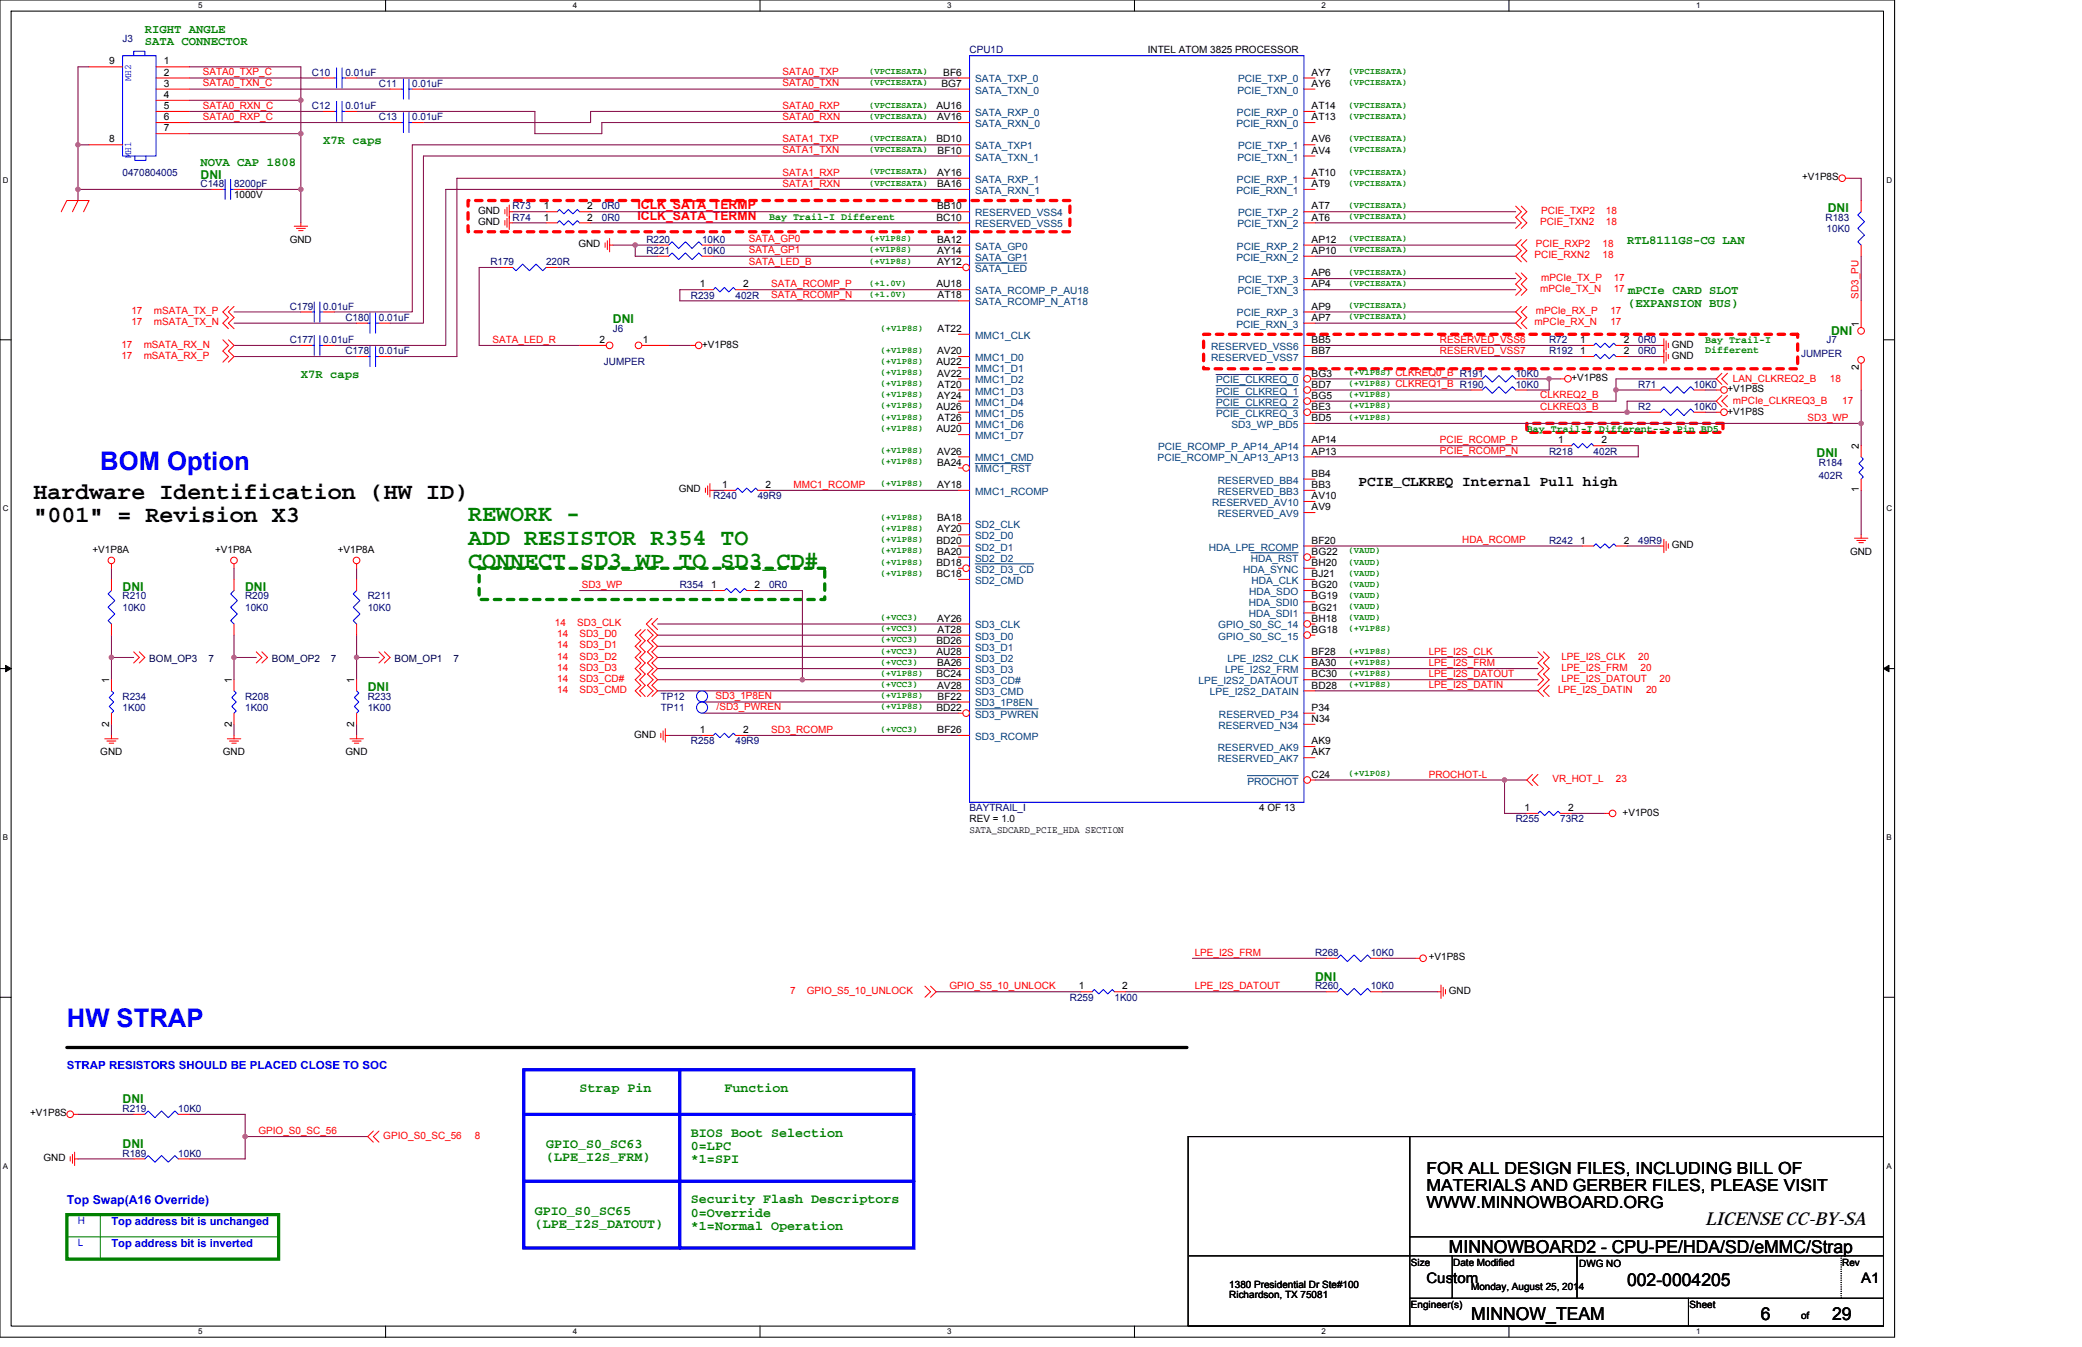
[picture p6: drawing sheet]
<svg xmlns="http://www.w3.org/2000/svg" width="432mm" height="279mm" viewBox="0 0 432 279" stroke-linecap="round" stroke-linejoin="round" font-family="sans-serif">
<path d="M0 0h392.9v277.4h-392.9zM2.3 2.3h388.3v272.8h-388.3z" fill="none" stroke="#000" stroke-width=".21"/>
<g fill="#fff">
<path d="M41.1 .3h.9v1.8h-.9z"/>
<path d="M41.1 275.3h.9v1.9h-.9z"/>
</g>
<path d="M80 0v2.3M80 275.1v2.3" fill="none" stroke="#000" stroke-width=".21"/>
<g fill="#fff">
<path d="M118.8 .3h.9v1.8h-.9z"/>
<path d="M118.8 275.3h.9v1.9h-.9z"/>
</g>
<path d="M157.6 0v2.3M157.6 275.1v2.3" fill="none" stroke="#000" stroke-width=".21"/>
<g fill="#fff">
<path d="M196.4 .3h1v1.8h-1z"/>
<path d="M196.4 275.3h1v1.9h-1z"/>
</g>
<path d="M235.3 0v2.3M235.3 275.1v2.3" fill="none" stroke="#000" stroke-width=".21"/>
<g fill="#fff">
<path d="M274.1 .3h.9v1.8h-.9z"/>
<path d="M274.1 275.3h.9v1.9h-.9z"/>
</g>
<path d="M312.9 0v2.3M312.9 275.1v2.3" fill="none" stroke="#000" stroke-width=".21"/>
<g fill="#fff">
<path d="M351.8 .3h.9v1.8h-.9z"/>
<path d="M351.8 275.3h.9v1.9h-.9z"/>
<path d="M.6 36.4h1.2v1.8h-1.2z"/>
<path d="M391.2 36.4h1.2v1.8h-1.2z"/>
<path d="M.6 104.6h1.2v1.8h-1.2z"/>
<path d="M391.2 104.6h1.2v1.8h-1.2z"/>
</g>
<path d="M0 70.5h2.3M390.6 70.5h2.3" fill="none" stroke="#000" stroke-width=".21"/>
<g fill="#fff">
<path d="M.6 172.8h1.1v1.8h-1.1z"/>
<path d="M391.2 172.8h1.1v1.8h-1.1z"/>
</g>
<path d="M0 138.7h2.3M390.6 138.7h2.3" fill="none" stroke="#000" stroke-width=".21"/>
<path d="M1.2 138l1.1 .7-1.1 .6zM390.6 138.7l1.2-.7v1.3z" fill="#000" stroke="#000" stroke-width=".21"/>
<g fill="#fff">
<path d="M.6 240.9h1.1v1.9h-1.1z"/>
<path d="M391.2 240.9h1.1v1.9h-1.1z"/>
</g>
<path d="M0 206.9h2.3M390.6 206.9h2.3M246.4 235.8h144.2v39.3h-144.2zM292.4 235.8v39.3M292.4 256.6h98.2M246.6 260.5h144M292.4 269.3h98.2M301.2 260.5v8.8M327.1 260.5v8.8M350.2 269.3v5.8" fill="none" stroke="#000" stroke-width=".21"/>
<path d="M97.1 41.6h124.8v6.5h-124.8zM249.6 69.3h123.2v7.2h-123.2zM316.7 87.8h40.6v1.9h-40.6z" fill="none" stroke="#f00" stroke-width=".68" stroke-dasharray="1.4 1.4"/>
<path d="M108.6 221.9h80.9v37h-80.9zM108.6 231.1h80.9M141 221.9v37M108.6 245h80.9" fill="none" stroke="#00f" stroke-width=".68"/>
<path d="M13.9 251.9h43.9v9.3h-43.9z" fill="none" stroke="#008000" stroke-width=".68"/>
<path d="M13.9 256.6h43.9M20.8 251.9v9.3" fill="none" stroke="#008000" stroke-width=".21"/>
<path d="M13.9 217.3h232.3" fill="none" stroke="#000" stroke-width=".68"/>
<path d="M99.4 117.9h71.6v6.5h-71.6z" fill="none" stroke="#008000" stroke-width=".68" stroke-dasharray="1.4 1.4"/>
<g fill="none" stroke="#800040" stroke-width=".21">
<path d="M18.5 13.9h-2.3v16.1h2.3M39.3 13.9h23.1v6.9M39.3 16.2h27.7M39.3 18.5h41.6M74 16.2h124.8M87.8 18.5h111M16.2 39.3h27.7M16.2 39.3v2.3M16.2 30v9.3M39.3 27.7h23.1M39.3 20.8h23.1M39.3 23.1h27.7"/>
<path d="M39.3 25.4h41.6M50.8 39.3h11.6M62.4 39.3v6.9M62.4 20.8v6.9M62.4 27.7v11.6M74 23.1h36.9v4.6h13.9v-2.3h74M198.8 23.1h-76.3v2.3h-34.7M198.8 30h-113.3v34.7h-16.2M198.8 32.4h-111v34.6h-6.9M198.8 37h-104v37h-13.9M198.8 39.3h-106.3v32.3h-23.2M383.7 37h2.3v4.6"/>
<path d="M104 55.5h-4.6v16.1h20.8M106.3 43.9h7M106.3 46.2h7M115.6 55.5h83.2M122.5 46.2h76.3M122.5 43.9h76.3M127.1 50.8h4.6M136.4 50.8h-4.7v2.3h4.7M147.9 50.8h50.9M147.9 53.1h50.9M272.7 43.9h41.6M272.7 46.2h41.6"/>
<path d="M272.7 50.8h41.6M272.7 53.1h41.6M272.7 57.8h41.6M386 53.1v9.3M48.5 74h25.5M48.5 71.6h13.9M48.5 64.7h13.9M48.5 67h25.5M138.7 71.6h4.6M145.6 60.1h-4.6v2.3h57.8M154.9 60.1h43.9M272.7 71.6h55.5"/>
<path d="M272.7 74h55.5M272.7 60.1h41.6M272.7 64.7h41.6M272.7 67h41.6M272.7 78.6h32.4M316.7 78.6h4.6v2.3h-4.6M321.3 78.6h2.3M337.5 74h6.9M337.5 71.6h6.9M356 78.6h-20.8v2.3h6.9M272.7 85.5h64.8M272.7 80.9h32.4"/>
<path d="M272.7 92.5h50.9M272.7 87.8h113.3M332.8 92.5h7v2.3h-67.1M335.2 80.9v2.3h-62.5M353.6 85.5h2.4M353.6 80.9h2.4M356 83.2h-18.5v2.3h4.6M386 87.8v4.7M386 80.9v6.9M23.1 117.9v2.3M48.5 117.9v2.3M74 117.9v2.3"/>
<path d="M147.9 101.7h2.3M159.5 101.7h39.3M272.7 113.3h55.5M337.5 113.3h6.9M386 101.7v9.2M23.1 136.4h4.6M23.1 136.4v4.6M23.1 131.7v4.7M48.5 131.7v4.7M48.5 136.4h4.6M48.5 136.4v4.6M74 136.4h4.6"/>
<path d="M74 136.4v4.6M74 131.7v4.7M120.2 122.5h27.7M136.4 131.7h62.4M136.4 134h62.4M136.4 136.4h62.4M136.4 138.7h62.4M136.4 129.4h62.4M157.2 122.5h9.2v18.5M272.7 136.4h46.3M272.7 138.7h46.3M23.1 150.2v2.3"/>
<path d="M48.5 150.2v2.3M74 150.2v2.3M136.4 141h30M136.4 143.3h62.4M138.7 152.5h6.9M145.6 145.6h53.2M145.6 147.9h53.2M154.9 152.5h43.9M166.4 141h32.4M272.7 141h46.3M272.7 143.3h46.3M272.7 161.8h39.3"/>
<path d="M312 161.8v6.9h4.7M312 161.8h4.7M325.9 168.7h6.9M247.3 198.8h27.8M286.6 198.8h6.9M194.2 205.7h30M233.4 205.7h41.7M286.6 205.7h11.6M16.2 231.1h11.5M39.3 231.1h11.5v4.7M50.8 235.8v4.6h-11.5M50.8 235.8h25.5"/>
<path d="M16.2 240.4h11.5"/>
</g>
<g fill="#f0f" stroke="#f0f" stroke-width=".21">
<circle cx="50.8" cy="235.7" r=".46"/>
<circle cx="62.4" cy="20.8" r=".45"/>
<circle cx="16.2" cy="39.3" r=".46"/>
<circle cx="16.2" cy="30" r=".45"/>
<circle cx="62.4" cy="39.3" r=".46"/>
<circle cx="62.4" cy="27.7" r=".46"/>
<circle cx="312" cy="161.8" r=".46"/>
<circle cx="131.7" cy="50.8" r=".46"/>
<circle cx="386" cy="87.8" r=".45"/>
<circle cx="48.5" cy="136.4" r=".45"/>
<circle cx="73.9" cy="136.4" r=".45"/>
<circle cx="23.1" cy="136.4" r=".45"/>
<circle cx="321.3" cy="78.6" r=".45"/>
<circle cx="337.4" cy="85.5" r=".46"/>
<circle cx="335.1" cy="80.9" r=".46"/>
<circle cx="166.4" cy="141" r=".46"/>
</g>
<g fill="none" stroke="#f00" stroke-width=".21">
<path d="M382.8 37h.9M12.7 43.9l1.2-2.3h4.6l-1.2 2.3M16.2 41.6l-1.2 2.3M61 46.9h2.8M61.5 47.4h1.8M61.9 47.8h1M62.4 46.2v.7M104.7 45.8v.9M104.7 43.5v.9M105.2 45.3v1.8M105.2 43v1.8M105.6 46.2h.7"/>
<path d="M105.6 43.9h.7M105.6 44.8v2.8M105.6 42.5v2.8M125.5 50.4v.9M126 49.9v1.9M126.4 50.8h.7M126.4 49.5v2.7M314.3 42.8l1.2 1.1-1.2 1.2 1.2 1.1-1.2 1.2M314.3 56.6l1.2 1.2-1.2 1.1 1.2 1.2-1.2 1.2M315.5 42.8l1.2 1.1-1.2 1.2 1.2 1.1-1.2 1.2M315.5 56.6l1.2 1.2-1.2 1.1 1.2 1.2-1.2 1.2M315.5 49.7l-1.2 1.1 1.2 1.2-1.2 1.1 1.2 1.2"/>
<path d="M316.7 49.7l-1.2 1.1 1.2 1.2-1.2 1.1 1.2 1.2M46.2 70.5l1.2 1.1-1.2 1.2 1.2 1.2-1.2 1.1M47.4 63.6l-1.2 1.1 1.2 1.2-1.2 1.1 1.2 1.2M47.4 70.5l1.1 1.1-1.1 1.2 1.1 1.2-1.1 1.1M48.5 63.6l-1.1 1.1 1.1 1.2-1.1 1.1 1.1 1.2M143.3 71.6h.9M145.6 60.1h2.3M152.5 60.1h2.4M315.5 63.6l-1.2 1.1 1.2 1.2-1.2 1.1 1.2 1.2M316.7 63.6l-1.2 1.1 1.2 1.2-1.2 1.1 1.2 1.2M323.6 78.6h.9M344.4 71.6h.7"/>
<path d="M344.4 74h.7M345.1 70.3v2.7M345.1 72.6v2.8M345.5 70.7v1.9M345.5 73v1.9M346 71.2v.9M346 73.5v.9M357.1 77.4l-1.1 1.2 1.1 1.1M358.3 77.4l-1.2 1.2 1.2 1.1M356 85.5h.9M356 80.9h.9M357.1 82l-1.1 1.2 1.1 1.2"/>
<path d="M358.3 82l-1.2 1.2 1.2 1.2M23.1 116.9v1M48.5 116.9v1M74 116.9v1M146.3 101.2v1M146.8 100.8v1.8M147.2 101.7h.7M147.2 100.3v2.8M344.4 113.3h.7M345.1 111.9v2.7M345.5 112.3v1.9M346 112.8v.9"/>
<path d="M384.6 111.6h2.8M385.1 112.1h1.8M385.5 112.6h1M386 110.9v.7M27.7 135.2l1.2 1.2-1.2 1.1M28.9 135.2l1.1 1.2-1.1 1.1M53.1 135.2l1.2 1.2-1.2 1.1M54.3 135.2l1.2 1.2-1.2 1.1M78.6 135.2l1.1 1.2-1.1 1.1M79.7 135.2l1.2 1.2-1.2 1.1M132.9 130.6l-1.2 1.1 1.2 1.2-1.2 1.1 1.2 1.2-1.2 1.2 1.2 1.1-1.2 1.2 1.2 1.1-1.2 1.2 1.2 1.2-1.2 1.1 1.2 1.2M133.8 130.6l-1.1 1.1 1.1 1.2-1.1 1.1 1.1 1.2-1.1 1.2 1.1 1.1-1.1 1.2 1.1 1.1-1.1 1.2 1.1 1.2-1.1 1.1 1.1 1.2"/>
<path d="M134.3 130.6l1.1 1.1-1.1 1.2 1.1 1.1-1.1 1.2 1.1 1.2-1.1 1.1 1.1 1.2-1.1 1.1 1.1 1.2-1.1 1.2 1.1 1.1-1.1 1.2M135.2 128.3l-1.2 1.1 2.4 2.3-1.2 1.2 1.2 1.1-1.2 1.2 1.2 1.2-1.2 1.1 1.2 1.2-1.2 1.1 1.2 1.2-1.2 1.2 1.2 1.1-1.2 1.2M136.4 128.3l-1.2 1.1 1.2 1.2M319 135.2l1.1 1.2-1.1 1.1 1.1 1.2-1.1 1.1 1.1 1.2-1.1 1.2M320.1 135.2l1.2 1.2-1.2 1.1 1.2 1.2-1.2 1.1 1.2 1.2-2.3 2.3 1.1 1.2M21.7 153.2h2.8M22.2 153.7h1.8M22.6 154.2h1M23.1 152.5v.7M47.1 153.2h2.8M47.6 153.7h1.9M48.1 154.2h.9"/>
<path d="M48.5 152.5v.7M72.6 153.2h2.8M73 153.7h1.9M73.5 154.2h.9M74 152.5v.7M137.1 152.1v.9M137.5 151.6v1.9M138 152.5h.7M138 151.2v2.7M321.3 142.2l-1.2 1.1 1.2 1.2M317.8 160.6l-1.1 1.2 1.1 1.1M319 160.6l-1.2 1.2 1.2 1.1"/>
<path d="M332.8 168.7h1M293.5 198.8h1M191.8 204.6l1.2 1.1-1.2 1.2M193 204.6l1.2 1.1-1.2 1.2M298.2 205.7h.7M298.9 204.3v2.8M299.3 204.8v1.8M299.8 205.3v.9M14.6 239.9v.9M15 239.5v1.8M15.3 231.1h.9M15.5 239v2.8"/>
<path d="M77.4 234.6l-1.1 1.2 1.1 1.1M78.6 234.6l-1.2 1.2 1.2 1.1M15.5 240.4h.7M27.7 240.4h2.3M37 240.4h2.3"/>
<circle cx="382.1" cy="37" r=".68"/>
<circle cx="144.9" cy="71.6" r=".68"/>
<circle cx="325.2" cy="78.6" r=".69"/>
<circle cx="357.6" cy="80.9" r=".69"/>
<circle cx="357.6" cy="85.5" r=".69"/>
<circle cx="23.1" cy="116.2" r=".69"/>
<circle cx="48.5" cy="116.2" r=".69"/>
<circle cx="73.9" cy="116.2" r=".69"/>
<circle cx="334.4" cy="168.7" r=".69"/>
<circle cx="295.1" cy="198.8" r=".68"/>
<circle cx="14.6" cy="231.1" r=".69"/>
</g>
<path d="M381.8 260.5v8.8M381.8 269.3h.1" fill="none" stroke="#000" stroke-width=".21" stroke-dasharray="0 .4"/>
<path d="M147.9 60.1l.5-.5 .9 1 .9-1 1 1 .9-1 .4 .5M30 240.4l.7-.7 1.4 1.4 1.4-1.4 1.4 1.4 1.4-1.4 .7 .7" fill="none" stroke="#00f" stroke-width=".21"/>
<circle cx="386" cy="68.6" r=".69" fill="#fff" stroke="#f00" stroke-width=".21"/>
<path d="M386 62.4v5.5" fill="none" stroke="#f00" stroke-width=".21"/>
<circle cx="386" cy="74.6" r=".69" fill="#fff" stroke="#f00" stroke-width=".21"/>
<g fill="none" stroke="#f00" stroke-width=".21">
<path d="M113.3 43.9h2.3M120.2 43.9h2.3M62.4 71.6h2.3M67 71.6h2.3M386 75.4v5.5M386 99.4v2.3M386 92.5v2.3M270.4 113.3h2.3M147.9 122.5h2.3M154.9 122.5h2.3M270.4 136.4h2.3M23.1 141v2.3"/>
<path d="M23.1 147.9v2.3M145.6 145.6h.1M198.8 152.5h2.3M198.8 145.6h2.3M270.4 143.3h2.3M27.7 231.1h2.3M37 231.1h2.3"/>
</g>
<g fill="none" stroke="#00f" stroke-width=".21">
<path d="M201.1 11.6h69.3v154.8h-69.3zM115.6 43.9l.4-.4 .9 .9 1-.9 .9 .9 .9-.9 .5 .4M64.7 71.6h.5M65.2 69.6v4.1M66.3 71.6h.7M66.3 69.6v4.1M386 94.8l.5 .4-1 1 1 .9-1 .9 1 .9-.5 .5M150.2 122.5l.5-.5 .9 1 .9-1 1 1 .9-1 .5 .5M23.1 143.3l.5 .5-1 .9 1 .9-1 .9 1 1-.5 .4M30 231.1l.7-.7 1.4 1.4 1.4-1.4 1.4 1.4 1.4-1.4 .7 .7"/>
<circle cx="145.6" cy="144.4" r="1.14"/>
</g>
<circle cx="200.4" cy="147.9" r=".69" fill="#fff" stroke="#f00" stroke-width=".21"/>
<path d="M198.8 120.2h2.3M270.4 138.7h2.3M198.8 147.9h.9M198.8 141h2.3M270.4 141h2.3" fill="none" stroke="#f00" stroke-width=".21"/>
<path d="M202.2 147h13.1" fill="none" stroke="#004080" stroke-width=".21"/>
<circle cx="200.4" cy="97.1" r=".69" fill="#fff" stroke="#f00" stroke-width=".21"/>
<path d="M198.8 69.3h2.3M198.8 97.1h.9M198.8 94.8h2.3M198.8 108.6h2.3M198.8 101.7h2.3M198.8 129.4h2.3M198.8 143.3h2.3" fill="none" stroke="#f00" stroke-width=".21"/>
<path d="M202.2 96.2h11.6" fill="none" stroke="#004080" stroke-width=".21"/>
<circle cx="271.1" cy="78.6" r=".69" fill="#fff" stroke="#f00" stroke-width=".21"/>
<path d="M271.8 78.6h.9" fill="none" stroke="#f00" stroke-width=".21"/>
<path d="M252.2 77.7h17.1" fill="none" stroke="#004080" stroke-width=".21"/>
<circle cx="271.1" cy="80.9" r=".69" fill="#fff" stroke="#f00" stroke-width=".21"/>
<path d="M271.8 80.9h.9" fill="none" stroke="#f00" stroke-width=".21"/>
<path d="M252.2 80h17.1" fill="none" stroke="#004080" stroke-width=".21"/>
<circle cx="271.1" cy="83.2" r=".69" fill="#fff" stroke="#f00" stroke-width=".21"/>
<path d="M271.8 83.2h.9" fill="none" stroke="#f00" stroke-width=".21"/>
<path d="M252.2 82.3h17.1" fill="none" stroke="#004080" stroke-width=".21"/>
<circle cx="271.1" cy="85.5" r=".69" fill="#fff" stroke="#f00" stroke-width=".21"/>
<g fill="none" stroke="#f00" stroke-width=".21">
<path d="M198.8 16.2h2.3M198.8 18.5h2.3M270.4 18.5h2.3M198.8 25.4h2.3M198.8 32.4h2.3M198.8 39.3h2.3M270.4 23.1h2.3M270.4 25.4h2.3M270.4 30h2.3M270.4 32.4h2.3M270.4 39.3h2.3M270.4 37h2.3"/>
<path d="M270.4 43.9h2.3M270.4 46.2h2.3M270.4 67h2.3M270.4 64.7h2.3M270.4 60.1h2.3M271.8 85.5h.9M270.4 147.9h2.3M270.4 150.2h2.3M270.4 154.9h2.3M270.4 157.2h2.3"/>
</g>
<path d="M252.2 84.6h17.1" fill="none" stroke="#004080" stroke-width=".21"/>
<circle cx="271.1" cy="161.8" r=".69" fill="#fff" stroke="#f00" stroke-width=".21"/>
<path d="M271.8 161.8h.9" fill="none" stroke="#f00" stroke-width=".21"/>
<path d="M258.7 160.9h10.6" fill="none" stroke="#004080" stroke-width=".21"/>
<circle cx="271.1" cy="115.6" r=".69" fill="#fff" stroke="#f00" stroke-width=".21"/>
<path d="M270.4 117.9h2.3M271.8 115.6h.9M270.4 120.2h2.3M270.4 122.5h2.3M270.4 124.8h2.3M270.4 127.1h2.3" fill="none" stroke="#f00" stroke-width=".21"/>
<path d="M259.4 114.7h9.9" fill="none" stroke="#004080" stroke-width=".21"/>
<circle cx="271.1" cy="129.4" r=".69" fill="#fff" stroke="#f00" stroke-width=".21"/>
<path d="M271.8 129.4h.9" fill="none" stroke="#f00" stroke-width=".21"/>
<circle cx="271.1" cy="131.7" r=".69" fill="#fff" stroke="#f00" stroke-width=".21"/>
<path d="M198.8 50.8h2.3M270.4 50.8h2.3M270.4 53.1h2.3M270.4 57.8h2.3M271.8 131.7h.9" fill="none" stroke="#f00" stroke-width=".21"/>
<circle cx="200.4" cy="55.5" r=".69" fill="#fff" stroke="#f00" stroke-width=".21"/>
<g fill="none" stroke="#f00" stroke-width=".21">
<path d="M270.4 16.2h2.3M198.8 37h2.3M198.8 23.1h2.3M198.8 55.5h.9M198.8 53.1h2.3M198.8 74h2.3M198.8 76.3h2.3M198.8 78.6h2.3M198.8 80.9h2.3M198.8 83.2h2.3M198.8 85.5h2.3M198.8 87.8h2.3"/>
<path d="M198.8 90.1h2.3M198.8 110.9h2.3M198.8 113.3h2.3M198.8 115.6h2.3"/>
</g>
<path d="M202.2 54.6h10.8" fill="none" stroke="#004080" stroke-width=".21"/>
<circle cx="200.4" cy="117.9" r=".69" fill="#fff" stroke="#f00" stroke-width=".21"/>
<g fill="none" stroke="#f00" stroke-width=".21">
<path d="M18.5 13.9h6.9M32.4 13.9h6.9M32.4 16.2h6.9M32.4 18.5h6.9M67 16.2h2.3M71.6 16.2h2.4M18.5 30h6.9M32.4 20.8h6.9M32.4 23.1h6.9M32.4 25.4h6.9M32.4 27.7h6.9M43.9 39.3h2.3"/>
<path d="M48.5 39.3h2.3M198.8 30h2.3M104 55.5h2.3M113.3 55.5h2.3M113.3 46.2h2.3M120.2 46.2h2.3M198.8 43.9h2.3M198.8 46.2h2.3M198.8 60.1h2.3M198.8 62.4h2.3M270.4 71.6h2.3M270.4 74h2.3"/>
<path d="M305.1 78.6h2.3M314.3 78.6h2.4M328.2 71.6h2.3M328.2 74h2.3M335.2 71.6h2.3M335.2 74h2.3M270.4 87.8h2.3M270.4 99.4h2.3M270.4 92.5h2.3M270.4 94.8h2.3M305.1 80.9h2.3M314.3 80.9h2.4"/>
<path d="M323.6 92.5h2.3M330.5 92.5h2.3M342.1 85.5h2.3M342.1 80.9h2.3M351.3 85.5h2.3M351.3 80.9h2.3M198.8 117.9h.9M270.4 101.7h2.3M270.4 104h2.3M270.4 106.3h2.3M328.2 113.3h2.3M335.2 113.3h2.3"/>
<path d="M48.5 120.2v2.3M48.5 129.4v2.3M74 120.2v2.3M74 129.4v2.3M198.8 131.7h2.3M198.8 134h2.3M198.8 136.4h2.3M198.8 138.7h2.3M48.5 141v2.3M48.5 147.9v2.3M74 141v2.3M74 147.9v2.3"/>
<path d="M275.1 198.8h2.3M284.3 198.8h2.3M275.1 205.7h2.3M284.3 205.7h2.3"/>
</g>
<path d="M202.2 117h12.2" fill="none" stroke="#004080" stroke-width=".21"/>
<g fill="none" stroke="#00f" stroke-width=".21">
<path d="M25.4 11.6h7v20.8h-7zM27.7 11.6v-1h2.3v1M69.3 16.2h.5M69.8 14.1v4.1M71 16.2h.6M71 14.1v4.1M28 32.4v.9h2.3v-.9M46.2 39.3h.5M46.7 37.2v4.2M47.8 39.3h.7M47.8 37.2v4.2M106.3 55.5l.7 .7 1.4-1.4 1.4 1.4 1.4-1.4 1.4 1.4 .7-.7"/>
<path d="M115.6 46.2l.4-.4 .9 .9 1-.9 .9 .9 .9-.9 .5 .4M307.4 78.6l.7-.7 1.4 1.4 1.4-1.4 1.4 1.4 1.3-1.4 .7 .7M330.5 71.6l.5-.4 .9 .9 .9-.9 1 .9 .9-.9 .5 .4M330.5 74l.5-.5 .9 .9 .9-.9 1 .9 .9-.9 .5 .5M307.4 80.9l.7-.7 1.4 1.4 1.4-1.4 1.4 1.4 1.3-1.4 .7 .7M325.9 92.5l.5-.5 .9 .9 .9-.9 .9 .9 1-.9 .4 .5M344.4 85.5l.7-.7 1.4 1.4 1.4-1.4 1.4 1.4 1.3-1.4 .7 .7M344.4 80.9l.7-.7 1.4 1.4 1.4-1.4 1.4 1.4 1.3-1.4 .7 .7M330.5 113.3l.5-.5 .9 .9 .9-.9 1 .9 .9-.9 .5 .5M48.5 122.5l-.7 .7 1.4 1.4-1.4 1.4 1.4 1.4-1.4 1.3 .7 .7M74 122.5l-.7 .7 1.4 1.4-1.4 1.4 1.4 1.4-1.4 1.3 .7 .7M48.5 143.3l.5 .5-.9 .9 .9 .9-.9 .9 .9 1-.5 .4"/>
<path d="M74 143.3l.4 .5-.9 .9 .9 .9-.9 .9 .9 1-.4 .4M277.4 198.8l.7-.7 1.3 1.4 1.4-1.4 1.4 1.4 1.4-1.4 .7 .7M277.4 205.7l.7-.7 1.3 1.4 1.4-1.4 1.4 1.4 1.4-1.4 .7 .7"/>
</g>
<circle cx="132.4" cy="71.6" r=".69" fill="#fff" stroke="#f00" stroke-width=".21"/>
<path d="M133.1 71.6h5.6" fill="none" stroke="#f00" stroke-width=".21"/>
<circle cx="126.4" cy="71.6" r=".69" fill="#fff" stroke="#f00" stroke-width=".21"/>
<g fill="none" stroke="#f00" stroke-width=".21">
<path d="M80.9 18.5h2.3M85.5 18.5h2.3M67 23.1h2.3M71.6 23.1h2.4M80.9 25.4h2.3M85.5 25.4h2.3M136.4 53.1h2.3M136.4 50.8h2.3M145.6 53.1h2.3M145.6 50.8h2.3M386 41.6v2.3M386 50.8v2.3"/>
<path d="M62.4 64.7h2.3M67 64.7h2.3M74 74h2.3M74 67h2.3M78.6 74h2.3M78.6 67h2.3M120.2 71.6h5.5M150.2 101.7h2.3M157.2 101.7h2.3M23.1 120.2v2.3M23.1 129.4v2.3M145.6 147.9h.1"/>
<path d="M145.6 152.5h2.3M152.5 152.5h2.4M316.7 168.7h2.3M323.6 168.7h2.3M224.2 205.7h2.3M231.1 205.7h2.3"/>
</g>
<g fill="none" stroke="#00f" stroke-width=".21">
<path d="M83.2 18.5h.5M83.7 16.4v4.2M84.8 18.5h.7M84.8 16.4v4.2M69.3 23.1h.5M69.8 21v4.2M71 23.1h.6M71 21v4.2M83.2 25.4h.5M83.7 23.3v4.2M84.8 25.4h.7M84.8 23.3v4.2"/>
<path d="M138.7 53.1l.7-.6 1.4 1.3 1.4-1.3 1.3 1.3 1.4-1.3 .7 .6M138.7 50.8l.7-.7 1.4 1.4 1.4-1.4 1.3 1.4 1.4-1.4 .7 .7M386 43.9l-.7 .7 1.4 1.4-1.4 1.4 1.4 1.4-1.4 1.3 .7 .7M64.7 64.7h.5M65.2 62.6v4.2M66.3 64.7h.7M66.3 62.6v4.2M76.3 74h.4M76.3 67h.4M76.7 71.9v4.1M76.7 64.9v4.2M77.9 74h.7"/>
<path d="M77.9 67h.7M77.9 71.9v4.1M77.9 64.9v4.2M152.5 101.7l.5-.5 .9 1 1-1 .9 1 .9-1 .5 .5M23.1 122.5l-.7 .7 1.4 1.4-1.4 1.4 1.4 1.4-1.4 1.3 .7 .7M147.9 152.5l.5-.4 .9 .9 .9-.9 1 .9 .9-.9 .4 .4M319 168.7l.4-.4 1 .9 .9-.9 .9 .9 .9-.9 .5 .4M226.5 205.7l.5-.4 .9 .9 .9-.9 .9 .9 1-.9 .4 .4"/>
<circle cx="145.6" cy="146.8" r="1.15"/>
</g>
<g fill="#f0f" stroke="#f0f" stroke-width=".21">
<circle cx="50.8" cy="235.7" r=".46"/>
<circle cx="62.4" cy="20.8" r=".45"/>
<circle cx="16.2" cy="39.3" r=".46"/>
<circle cx="16.2" cy="30" r=".45"/>
<circle cx="62.4" cy="39.3" r=".46"/>
<circle cx="62.4" cy="27.7" r=".46"/>
<circle cx="312" cy="161.8" r=".46"/>
<circle cx="131.7" cy="50.8" r=".46"/>
<circle cx="386" cy="87.8" r=".45"/>
<circle cx="48.5" cy="136.4" r=".45"/>
<circle cx="73.9" cy="136.4" r=".45"/>
<circle cx="23.1" cy="136.4" r=".45"/>
<circle cx="321.3" cy="78.6" r=".45"/>
<circle cx="337.4" cy="85.5" r=".46"/>
<circle cx="335.1" cy="80.9" r=".46"/>
<circle cx="166.4" cy="141" r=".46"/>
</g>
<g font-size="5.3" fill="#00f">
<text x="20.8" y="97.4">BOM Option</text>
<text x="13.9" y="213">HW STRAP</text>
</g>
<g font-size="4.8">
<text x="6.9" y="103.5">Hardware Identification (HW ID)</text>
<text x="6.9" y="108.3">&quot;001&quot; = Revision X3</text>
</g>
<g font-size="4.8" fill="#008000">
<text x="97.1" y="108.1">REWORK -</text>
<text x="97.1" y="112.9">ADD RESISTOR R354 TO</text>
<text x="97.1" y="117.8">CONNECT SD3_WP TO SD3_CD#</text>
</g>
<g font-size="3.7">
<text x="353.6" y="254.2">LICENSE CC-BY-SA</text>
<text x="300.5" y="259.9">MINNOWBOARD2 - CPU-PE/HDA/SD/eMMC/Strap</text>
<text x="337.5" y="266.8">002-0004205</text>
<text x="305.1" y="273.7">MINNOW_TEAM</text>
<text x="365.2" y="273.7">6</text>
<text x="380" y="273.7">29</text>
</g>
<g font-size="3.5">
<text x="295.8" y="243.5">FOR ALL DESIGN FILES, INCLUDING BILL OF</text>
<text x="295.8" y="247">MATERIALS AND GERBER FILES, PLEASE VISIT</text>
<text x="295.8" y="250.6">WWW.MINNOWBOARD.ORG</text>
</g>
<g font-size="3">
<text x="281.7" y="100.8">PCIE_CLKREQ Internal Pull high</text>
<text x="295.8" y="266.2">Custom</text>
<text x="386" y="266.2">A1</text>
</g>
<g font-size="2.8" fill="#008000">
<text x="120.2" y="226.5">Strap Pin</text>
<text x="150.2" y="226.5">Function</text>
<text x="113.3" y="238.1">GPIO_S0_SC63</text>
<text x="143.3" y="235.8">BIOS Boot Selection</text>
<text x="143.3" y="238.5">0=LPC</text>
<text x="113.3" y="240.8">(LPE_I2S_FRM)</text>
<text x="143.3" y="241.3">*1=SPI</text>
<text x="110.9" y="251.9">GPIO_S0_SC65</text>
<text x="143.3" y="249.6">Security Flash Descriptors</text>
<text x="110.9" y="254.7">(LPE_I2S_DATOUT)</text>
<text x="143.3" y="252.4">0=Override</text>
<text x="143.3" y="255.2">*1=Normal Operation</text>
</g>
<g font-size="2.5" fill="#008000">
<text x="30" y="6.8">RIGHT ANGLE</text>
<text x="30" y="9.3">SATA CONNECTOR</text>
<text x="67" y="29.9">X7R caps</text>
<text x="41.6" y="34.5">NOVA CAP 1808</text>
<text x="41.6" y="37">DNI</text>
<text x="379.1" y="44">DNI</text>
<text x="337.5" y="50.7">RTL8111GS-CG LAN</text>
<text x="337.7" y="61.1">mPCIe CARD SLOT</text>
<text x="337.7" y="63.6">(EXPANSION BUS)</text>
<text x="127.1" y="67.1">DNI</text>
<text x="379.8" y="69.4">DNI</text>
<text x="62.4" y="78.4">X7R caps</text>
<text x="376.7" y="94.8">DNI</text>
<text x="25.4" y="122.6">DNI</text>
<text x="50.8" y="122.6">DNI</text>
<text x="76.3" y="143.4">DNI</text>
<text x="272.7" y="203.5">DNI</text>
<text x="25.4" y="228.9">DNI</text>
<text x="25.4" y="238.1">DNI</text>
</g>
<g font-size="2.5" fill="#f00">
<text x="132.2" y="45.7">ICLK_SATA_TERMN</text>
<text x="132.2" y="43.3">ICLK_SATA_TERMP</text>
</g>
<text font-size="2.5" fill="#00f" x="13.9" y="249.7">Top Swap(A16 Override)</text>
<g font-size="2.3" fill="#00f">
<text x="13.9" y="221.7">STRAP RESISTORS SHOULD BE PLACED CLOSE TO SOC</text>
<text x="23.1" y="254.1">Top address bit is unchanged</text>
<text x="23.1" y="258.7">Top address bit is inverted</text>
</g>
<g font-size="2.1" fill="#000080">
<text x="25.4" y="8.8">J3</text>
<text x="201.1" y="11.1">CPU1D</text>
<text x="64.7" y="15.7">C10</text>
<text x="71.6" y="15.7">0.01uF</text>
<text x="64.7" y="22.6">C12</text>
<text x="71.6" y="22.6">0.01uF</text>
<text x="78.6" y="18">C11</text>
<text x="85.5" y="18">0.01uF</text>
<text x="78.6" y="25">C13</text>
<text x="85.5" y="25">0.01uF</text>
<text x="25.4" y="36.5">0470804005</text>
<text x="41.6" y="38.8">C148</text>
<text x="48.5" y="38.8">8200pF</text>
<text x="106.3" y="43.4">R73</text>
<text x="106.3" y="45.8">R74</text>
<text x="124.8" y="43.4">0R0</text>
<text x="124.8" y="45.8">0R0</text>
<text x="378.6" y="45.8">R183</text>
<text x="134" y="52.7">R221</text>
<text x="134" y="50.4">R220</text>
<text x="145.6" y="52.7">10K0</text>
<text x="145.6" y="50.4">10K0</text>
<text x="378.8" y="48.1">10K0</text>
<text x="101.7" y="55">R179</text>
<text x="113.3" y="55">220R</text>
<text x="60.1" y="64.2">C179</text>
<text x="67" y="64.2">0.01uF</text>
<text x="143.3" y="61.9">R239</text>
<text x="152.5" y="61.9">402R</text>
<text x="60.1" y="71.2">C177</text>
<text x="67" y="71.2">0.01uF</text>
<text x="71.6" y="66.5">C180</text>
<text x="78.6" y="66.5">0.01uF</text>
<text x="127.1" y="68.9">J6</text>
<text x="321.3" y="71.2">R72</text>
<text x="339.8" y="71.2">0R0</text>
<text x="378.8" y="71.2">J7</text>
<text x="71.6" y="73.5">C178</text>
<text x="78.6" y="73.5">0.01uF</text>
<text x="125.3" y="75.8">JUMPER</text>
<text x="321.3" y="73.5">R192</text>
<text x="339.8" y="73.5">0R0</text>
<text x="373.5" y="74">JUMPER</text>
<text x="314.3" y="78.1">10K0</text>
<text x="314.3" y="80.4">10K0</text>
<text x="339.8" y="80.4">R71</text>
<text x="351.3" y="80.4">10K0</text>
<text x="339.8" y="85">R2</text>
<text x="351.3" y="85">10K0</text>
<text x="321.3" y="94.3">R218</text>
<text x="330.5" y="94.3">402R</text>
<text x="377.2" y="96.6">R184</text>
<text x="377.2" y="99.4">402R</text>
<text x="147.9" y="103.5">R240</text>
<text x="157.2" y="103.5">49R9</text>
<text x="321.3" y="112.8">R242</text>
<text x="339.8" y="112.8">49R9</text>
<text x="25.4" y="124.3">R210</text>
<text x="50.8" y="124.3">R209</text>
<text x="76.3" y="124.3">R211</text>
<text x="141" y="122">R354</text>
<text x="159.5" y="122">0R0</text>
<text x="25.4" y="126.7">10K0</text>
<text x="50.8" y="126.7">10K0</text>
<text x="76.3" y="126.7">10K0</text>
<text x="25.4" y="145.1">R234</text>
<text x="25.4" y="147.4">1K00</text>
<text x="50.8" y="145.1">R208</text>
<text x="50.8" y="147.4">1K00</text>
<text x="76.3" y="145.1">R233</text>
<text x="76.3" y="147.4">1K00</text>
<text x="137.1" y="145.1">TP12</text>
<text x="137.1" y="147.4">TP11</text>
<text x="143.3" y="154.4">R258</text>
<text x="152.5" y="154.4">49R9</text>
<text x="201.1" y="168.3">BAYTRAIL_I</text>
<text x="314.3" y="170.6">R255</text>
<text x="323.6" y="170.6">73R2</text>
<text x="272.7" y="198.3">R268</text>
<text x="284.3" y="198.3">10K0</text>
<text x="221.9" y="207.6">R259</text>
<text x="231.1" y="207.6">1K00</text>
<text x="272.7" y="205.2">R260</text>
<text x="284.3" y="205.2">10K0</text>
<text x="25.4" y="230.7">R219</text>
<text x="37" y="230.7">10K0</text>
<text x="25.4" y="239.9">R189</text>
<text x="37" y="239.9">10K0</text>
</g>
<g font-size="2.1">
<text x="238.1" y="11.1">INTEL ATOM 3825 PROCESSOR</text>
<text x="22.6" y="13.4">9</text>
<text x="34" y="13.4">1</text>
<text x="34" y="15.7">2</text>
<text x="34" y="18">3</text>
<text x="195.3" y="18">BG7</text>
<text x="195.6" y="15.7">BF6</text>
<text x="272" y="18">AY6</text>
<text x="272" y="15.7">AY7</text>
<text x="34" y="20.3">4</text>
<text x="34" y="22.6">5</text>
<text x="194.2" y="22.6">AU16</text>
<text x="272" y="22.6">AT14</text>
<text x="22.6" y="29.5">8</text>
<text x="34" y="24.9">6</text>
<text x="34" y="27.2">7</text>
<text x="194.2" y="29.5">BD10</text>
<text x="194.4" y="24.9">AV16</text>
<text x="272" y="24.9">AT13</text>
<text x="272" y="29.5">AV6</text>
<text x="194.5" y="31.9">BF10</text>
<text x="272" y="31.9">AV4</text>
<text x="48.5" y="41.1">1000V</text>
<text x="194.4" y="38.8">BA16</text>
<text x="194.4" y="36.5">AY16</text>
<text x="272" y="36.5">AT10</text>
<text x="272" y="38.8">AT9</text>
<text x="373.7" y="37.4">+V1P8S</text>
<text x="99.1" y="46.7">GND</text>
<text x="99.1" y="44.4">GND</text>
<text x="112.8" y="43.4">1</text>
<text x="112.8" y="45.7">1</text>
<text x="121.8" y="43.4">2</text>
<text x="121.8" y="45.7">2</text>
<text x="194.2" y="45.7">BC10</text>
<text x="194.4" y="43.4">BB10</text>
<text x="272" y="45.7">AT6</text>
<text x="272" y="43.4">AT7</text>
<text x="60.1" y="50.4">GND</text>
<text x="120" y="51.3">GND</text>
<text x="194.4" y="50.4">BA12</text>
<text x="194.4" y="52.7">AY14</text>
<text x="272" y="50.4">AP12</text>
<text x="272" y="52.7">AP10</text>
<text x="145.2" y="59.6">1</text>
<text x="154.2" y="59.6">2</text>
<text x="194.2" y="59.6">AU18</text>
<text x="194.4" y="55">AY12</text>
<text x="272" y="59.6">AP4</text>
<text x="272" y="57.3">AP6</text>
<text x="194.5" y="61.9">AT18</text>
<text x="272" y="64.2">AP9</text>
<text x="124.4" y="71.2">2</text>
<text x="133.3" y="71.2">1</text>
<text x="194.5" y="68.9">AT22</text>
<text x="272" y="71.2">BB5</text>
<text x="272" y="66.5">AP7</text>
<text x="327.7" y="71.2">1</text>
<text x="336.8" y="71.2">2</text>
<text x="385.5" y="67.7" transform="rotate(-90 385.5 67.7)">1</text>
<text x="145.6" y="72.1">+V1P8S</text>
<text x="194.2" y="75.8">AU22</text>
<text x="194.4" y="73.5">AV20</text>
<text x="272" y="73.5">BB7</text>
<text x="327.7" y="73.5">1</text>
<text x="336.8" y="73.5">2</text>
<text x="346.7" y="72.1">GND</text>
<text x="346.7" y="74.4">GND</text>
<text x="385.5" y="76.7" transform="rotate(-90 385.5 76.7)">2</text>
<text x="194.4" y="78.1">AV22</text>
<text x="194.4" y="82.7">AY24</text>
<text x="194.5" y="80.4">AT20</text>
<text x="272" y="78.1">BG3</text>
<text x="272" y="80.4">BD7</text>
<text x="272" y="82.7">BG5</text>
<text x="325.9" y="79">+V1P8S</text>
<text x="358.3" y="81.3">+V1P8S</text>
<text x="194.2" y="85">AU26</text>
<text x="194.2" y="89.7">AU20</text>
<text x="194.5" y="87.3">AT26</text>
<text x="272" y="85">BE3</text>
<text x="272" y="87.3">BD5</text>
<text x="358.3" y="86">+V1P8S</text>
<text x="194.4" y="94.3">AV26</text>
<text x="272" y="92">AP14</text>
<text x="272" y="94.3">AP13</text>
<text x="323.1" y="92">1</text>
<text x="332.1" y="92">2</text>
<text x="385.5" y="93.2" transform="rotate(-90 385.5 93.2)">2</text>
<text x="149.8" y="101.2">1</text>
<text x="158.8" y="101.2">2</text>
<text x="194.4" y="101.2">AY18</text>
<text x="194.4" y="96.6">BA24</text>
<text x="272" y="98.9">BB4</text>
<text x="272" y="101.2">BB3</text>
<text x="140.8" y="102.2">GND</text>
<text x="272" y="105.8">AV9</text>
<text x="272" y="103.5">AV10</text>
<text x="385.5" y="102.2" transform="rotate(-90 385.5 102.2)">1</text>
<text x="194.2" y="112.8">BD20</text>
<text x="194.4" y="108.1">BA18</text>
<text x="194.4" y="110.4">AY20</text>
<text x="272" y="112.8">BF20</text>
<text x="327.7" y="112.8">1</text>
<text x="336.8" y="112.8">2</text>
<text x="346.7" y="113.7">GND</text>
<text x="19.2" y="114.6">+V1P8A</text>
<text x="44.6" y="114.6">+V1P8A</text>
<text x="70" y="114.6">+V1P8A</text>
<text x="194.2" y="119.7">BC18</text>
<text x="194.2" y="117.4">BD18</text>
<text x="194.4" y="115.1">BA20</text>
<text x="272" y="115.1">BG22</text>
<text x="272" y="119.7">BJ21</text>
<text x="272" y="117.4">BH20</text>
<text x="383.7" y="115.1">GND</text>
<text x="147.5" y="122">1</text>
<text x="156.5" y="122">2</text>
<text x="272" y="124.3">BG19</text>
<text x="272" y="122">BG20</text>
<text x="194.4" y="128.9">AY26</text>
<text x="194.5" y="131.3">AT28</text>
<text x="272" y="126.6">BG21</text>
<text x="272" y="128.9">BH18</text>
<text x="272" y="131.3">BG18</text>
<text x="194.2" y="133.6">BD26</text>
<text x="194.2" y="135.9">AU28</text>
<text x="272" y="135.9">BF28</text>
<text x="22.6" y="141.7" transform="rotate(-90 22.6 141.7)">1</text>
<text x="48" y="141.7" transform="rotate(-90 48 141.7)">1</text>
<text x="73.5" y="141.7" transform="rotate(-90 73.5 141.7)">1</text>
<text x="194.2" y="140.5">BC24</text>
<text x="194.4" y="142.8">AV28</text>
<text x="194.4" y="138.2">BA26</text>
<text x="272" y="138.2">BA30</text>
<text x="272" y="142.8">BD28</text>
<text x="272" y="140.5">BC30</text>
<text x="194.2" y="147.4">BD22</text>
<text x="194.5" y="145.1">BF22</text>
<text x="272" y="147.4">P34</text>
<text x="272" y="149.8">N34</text>
<text x="22.6" y="150.7" transform="rotate(-90 22.6 150.7)">2</text>
<text x="48" y="150.7" transform="rotate(-90 48 150.7)">2</text>
<text x="73.5" y="150.7" transform="rotate(-90 73.5 150.7)">2</text>
<text x="131.5" y="153">GND</text>
<text x="145.2" y="152.1">1</text>
<text x="154.2" y="152.1">2</text>
<text x="194.5" y="152.1">BF26</text>
<text x="272" y="154.4">AK9</text>
<text x="20.8" y="156.7">GND</text>
<text x="46.2" y="156.7">GND</text>
<text x="71.6" y="156.7">GND</text>
<text x="272" y="156.7">AK7</text>
<text x="272" y="161.3">C24</text>
<text x="201.1" y="172.7">SATA_SDCARD_PCIE_HDA SECTION</text>
<text x="201.1" y="170.6">REV = 1.0</text>
<text x="261.2" y="168.3">4 OF 13</text>
<text x="316.2" y="168.2">1</text>
<text x="325.2" y="168.2">2</text>
<text x="336.5" y="169.2">+V1P0S</text>
<text x="296.3" y="199.2">+V1P8S</text>
<text x="223.7" y="205.2">1</text>
<text x="232.7" y="205.2">2</text>
<text x="300.5" y="206.2">GND</text>
<text x="6.2" y="231.6">+V1P8S</text>
<text x="9" y="240.8">GND</text>
<text x="292.6" y="262.6">Size</text>
<text x="301.4" y="262.6">Date Modified</text>
<text x="327.5" y="262.8">DWG NO</text>
<text x="382.1" y="262.6">Rev</text>
<text x="255" y="267.2">1380 Presidential Dr Ste#100</text>
<text x="255" y="269.3">Richardson, TX 75081</text>
<text x="305.1" y="267.7">Monday, August 25, 2014</text>
<text x="292.6" y="271.4">Engineer(s)</text>
<text x="350.4" y="271.4">Sheet</text>
<text x="373.5" y="273.7">of</text>
</g>
<g font-size="2.1" fill="#00f">
<text x="27.2" y="16.9" transform="rotate(-90 27.2 16.9)">MH2</text>
<text x="27.2" y="32.8" transform="rotate(-90 27.2 32.8)">MH1</text>
<text x="16.2" y="253.8">H</text>
<text x="16.2" y="258.4">L</text>
</g>
<g font-size="2.1" fill="#f00">
<text x="42.1" y="15.6">SATA0_TXP_C</text>
<text x="42.1" y="17.9">SATA0_TXN_C</text>
<text x="162.3" y="15.6">SATA0_TXP</text>
<text x="162.3" y="17.9">SATA0_TXN</text>
<text x="42.1" y="22.5">SATA0_RXN_C</text>
<text x="162.3" y="22.5">SATA0_RXP</text>
<text x="42.1" y="24.8">SATA0_RXP_C</text>
<text x="162.3" y="24.8">SATA0_RXN</text>
<text x="162.3" y="29.5">SATA1_TXP</text>
<text x="162.3" y="31.8">SATA1_TXN</text>
<text x="162.3" y="36.4">SATA1_RXP</text>
<text x="162.3" y="38.7">SATA1_RXN</text>
<text x="319.4" y="46.7">PCIE_TXN2</text>
<text x="319.7" y="44.4">PCIE_TXP2</text>
<text x="333.1" y="46.7">18</text>
<text x="333.1" y="44.4">18</text>
<text x="155.3" y="50.3">SATA_GP0</text>
<text x="155.3" y="52.6">SATA_GP1</text>
<text x="318.3" y="53.6">PCIE_RXN2</text>
<text x="318.5" y="51.3">PCIE_RXP2</text>
<text x="332.4" y="53.6">18</text>
<text x="332.4" y="51.3">18</text>
<text x="155.3" y="54.9">SATA_LED_B</text>
<text x="160" y="59.5">SATA_RCOMP_P</text>
<text x="319.7" y="58.2">mPCIe_TX_P</text>
<text x="334.7" y="58.2">17</text>
<text x="27.3" y="65.2">17</text>
<text x="31.9" y="65.2">mSATA_TX_P</text>
<text x="160" y="61.8">SATA_RCOMP_N</text>
<text x="318.5" y="65.2">mPCIe_RX_P</text>
<text x="319.4" y="60.5">mPCIe_TX_N</text>
<text x="334" y="65.2">17</text>
<text x="334.7" y="60.5">17</text>
<text x="385.4" y="61.9" transform="rotate(-90 385.4 61.9)">SD3_PU</text>
<text x="27.3" y="67.5">17</text>
<text x="31.9" y="67.5">mSATA_TX_N</text>
<text x="102.2" y="71.1">SATA_LED_R</text>
<text x="298.6" y="71.1">RESERVED_VSS6</text>
<text x="318.3" y="67.5">mPCIe_RX_N</text>
<text x="334" y="67.5">17</text>
<text x="25.2" y="74.4">17</text>
<text x="25.2" y="72.1">17</text>
<text x="29.8" y="74.4">mSATA_RX_P</text>
<text x="29.8" y="72.1">mSATA_RX_N</text>
<text x="298.6" y="73.4">RESERVED_VSS7</text>
<text x="319.4" y="82.6">CLKREQ2_B</text>
<text x="359.4" y="83.9">mPCIe_CLKREQ3_B</text>
<text x="359.4" y="79.3">LAN_CLKREQ2_B</text>
<text x="379.5" y="79.3">18</text>
<text x="382.1" y="83.9">17</text>
<text x="319.4" y="84.9">CLKREQ3_B</text>
<text x="374.9" y="87.2">SD3_WP</text>
<text x="298.6" y="91.9">PCIE_RCOMP_P</text>
<text x="298.6" y="94.2">PCIE_RCOMP_N</text>
<text x="164.6" y="101.1">MMC1_RCOMP</text>
<text x="303.3" y="112.7">HDA_RCOMP</text>
<text x="120.6" y="121.9">SD3_WP</text>
<text x="115.1" y="129.9">14</text>
<text x="119.7" y="129.9">SD3_CLK</text>
<text x="115.6" y="132.2">14</text>
<text x="115.6" y="134.5">14</text>
<text x="115.6" y="136.8">14</text>
<text x="120.2" y="132.2">SD3_D0</text>
<text x="120.2" y="134.5">SD3_D1</text>
<text x="120.2" y="136.8">SD3_D2</text>
<text x="296.3" y="135.8">LPE_I2S_CLK</text>
<text x="323.8" y="136.8">LPE_I2S_CLK</text>
<text x="339.8" y="136.8">20</text>
<text x="115.6" y="139.1">14</text>
<text x="115.6" y="141.4">14</text>
<text x="115.6" y="143.8">14</text>
<text x="120.2" y="139.1">SD3_D3</text>
<text x="120.2" y="141.4">SD3_CD#</text>
<text x="120.2" y="143.8">SD3_CMD</text>
<text x="296.3" y="140.4">LPE_I2S_DATOUT</text>
<text x="296.3" y="142.7">LPE_I2S_DATIN</text>
<text x="296.3" y="138.1">LPE_I2S_FRM</text>
<text x="323.1" y="143.8">LPE_I2S_DATIN</text>
<text x="323.8" y="139.1">LPE_I2S_FRM</text>
<text x="323.8" y="141.4">LPE_I2S_DATOUT</text>
<text x="340.2" y="139.1">20</text>
<text x="341.4" y="143.8">20</text>
<text x="344.2" y="141.4">20</text>
<text x="148.4" y="145">SD3_1P8EN</text>
<text x="148.6" y="147.4">/SD3_PWREN</text>
<text x="160" y="152">SD3_RCOMP</text>
<text x="296.3" y="161.3">PROCHOT-L</text>
<text x="322" y="162.2">VR_HOT_L</text>
<text x="335.2" y="162.2">23</text>
<text x="247.8" y="198.2">LPE_I2S_FRM</text>
<text x="163.9" y="206.2">7</text>
<text x="167.3" y="206.2">GPIO_S5_10_UNLOCK</text>
<text x="196.9" y="205.1">GPIO_S5_10_UNLOCK</text>
<text x="247.8" y="205.1">LPE_I2S_DATOUT</text>
<text x="53.6" y="235.2">GPIO_S0_SC_56</text>
<text x="79.5" y="236.2">GPIO_S0_SC_56</text>
<text x="98.5" y="236.2">8</text>
</g>
<g font-size="2.1" fill="#004080">
<text x="202.2" y="17.1">SATA_TXP_0</text>
<text x="256.8" y="17.1">PCIE_TXP_0</text>
<text x="202.2" y="19.4">SATA_TXN_0</text>
<text x="256.6" y="19.4">PCIE_TXN_0</text>
<text x="202.2" y="26.4">SATA_RXN_0</text>
<text x="202.2" y="24">SATA_RXP_0</text>
<text x="256.4" y="26.4">PCIE_RXN_0</text>
<text x="256.5" y="24">PCIE_RXP_0</text>
<text x="202.2" y="33.3">SATA_TXN_1</text>
<text x="202.2" y="31">SATA_TXP1</text>
<text x="256.6" y="33.3">PCIE_TXN_1</text>
<text x="256.8" y="31">PCIE_TXP_1</text>
<text x="202.2" y="40.2">SATA_RXN_1</text>
<text x="202.2" y="37.9">SATA_RXP_1</text>
<text x="256.4" y="40.2">PCIE_RXN_1</text>
<text x="256.5" y="37.9">PCIE_RXP_1</text>
<text x="202.2" y="44.9">RESERVED_VSS4</text>
<text x="202.2" y="47.2">RESERVED_VSS5</text>
<text x="256.6" y="47.2">PCIE_TXN_2</text>
<text x="256.8" y="44.9">PCIE_TXP_2</text>
<text x="202.2" y="51.8">SATA_GP0</text>
<text x="256.5" y="51.8">PCIE_RXP_2</text>
<text x="202.2" y="56.4">SATA_LED</text>
<text x="202.2" y="54.1">SATA_GP1</text>
<text x="256.4" y="54.1">PCIE_RXN_2</text>
<text x="256.8" y="58.7">PCIE_TXP_3</text>
<text x="202.2" y="61">SATA_RCOMP_P_AU18</text>
<text x="202.2" y="63.3">SATA_RCOMP_N_AT18</text>
<text x="256.5" y="65.6">PCIE_RXP_3</text>
<text x="256.6" y="61">PCIE_TXN_3</text>
<text x="202.2" y="70.3">MMC1_CLK</text>
<text x="256.4" y="68">PCIE_RXN_3</text>
<text x="202.2" y="74.9">MMC1_D0</text>
<text x="202.2" y="77.2">MMC1_D1</text>
<text x="251.2" y="72.6">RESERVED_VSS6</text>
<text x="251.2" y="74.9">RESERVED_VSS7</text>
<text x="202.2" y="79.5">MMC1_D2</text>
<text x="202.2" y="81.8">MMC1_D3</text>
<text x="252.2" y="79.5">PCIE_CLKREQ_0</text>
<text x="252.2" y="81.8">PCIE_CLKREQ_1</text>
<text x="202.2" y="84.1">MMC1_D4</text>
<text x="202.2" y="86.4">MMC1_D5</text>
<text x="202.2" y="88.8">MMC1_D6</text>
<text x="252.2" y="84.1">PCIE_CLKREQ_2</text>
<text x="252.2" y="86.4">PCIE_CLKREQ_3</text>
<text x="255.4" y="88.8">SD3_WP_BD5</text>
<text x="202.2" y="95.7">MMC1_CMD</text>
<text x="202.2" y="91.1">MMC1_D7</text>
<text x="240.1" y="95.7">PCIE_RCOMP_N_AP13_AP13</text>
<text x="240.2" y="93.4">PCIE_RCOMP_P_AP14_AP14</text>
<text x="202.2" y="98">MMC1_RST</text>
<text x="252.6" y="100.3">RESERVED_BB4</text>
<text x="202.2" y="102.6">MMC1_RCOMP</text>
<text x="251.4" y="104.9">RESERVED_AV10</text>
<text x="252.6" y="102.6">RESERVED_BB3</text>
<text x="252.6" y="107.3">RESERVED_AV9</text>
<text x="202.2" y="109.6">SD2_CLK</text>
<text x="202.2" y="111.9">SD2_D0</text>
<text x="202.2" y="114.2">SD2_D1</text>
<text x="202.2" y="116.5">SD2_D2</text>
<text x="202.2" y="118.8">SD2_D3_CD</text>
<text x="250.7" y="114.2">HDA_LPE_RCOMP</text>
<text x="257.8" y="118.8">HDA_SYNC</text>
<text x="259.4" y="116.5">HDA_RST</text>
<text x="202.2" y="121.1">SD2_CMD</text>
<text x="259" y="125.8">HDA_SDI0</text>
<text x="259.1" y="123.4">HDA_SDO</text>
<text x="259.6" y="121.1">HDA_CLK</text>
<text x="202.2" y="130.4">SD3_CLK</text>
<text x="252.7" y="130.4">GPIO_S0_SC_14</text>
<text x="259" y="128.1">HDA_SDI1</text>
<text x="202.2" y="132.7">SD3_D0</text>
<text x="202.2" y="135">SD3_D1</text>
<text x="202.2" y="137.3">SD3_D2</text>
<text x="252.7" y="132.7">GPIO_S0_SC_15</text>
<text x="254.6" y="137.3">LPE_I2S2_CLK</text>
<text x="202.2" y="141.9">SD3_CD#</text>
<text x="202.2" y="139.6">SD3_D3</text>
<text x="248.6" y="141.9">LPE_I2S2_DATAOUT</text>
<text x="254.1" y="139.6">LPE_I2S2_FRM</text>
<text x="202.2" y="146.5">SD3_1P8EN</text>
<text x="202.2" y="148.9">SD3_PWREN</text>
<text x="202.2" y="144.2">SD3_CMD</text>
<text x="250.9" y="144.2">LPE_I2S2_DATAIN</text>
<text x="252.8" y="148.9">RESERVED_P34</text>
<text x="202.2" y="153.5">SD3_RCOMP</text>
<text x="252.6" y="155.8">RESERVED_AK9</text>
<text x="252.7" y="151.2">RESERVED_N34</text>
<text x="252.6" y="158.1">RESERVED_AK7</text>
<text x="258.7" y="162.7">PROCHOT</text>
</g>
<g font-size="2.1" fill="#008000">
<text x="159.5" y="45.7">Bay Trail-I Different</text>
<text x="353.6" y="71.1">Bay Trail-I</text>
<text x="353.6" y="73.2">Different</text>
<text x="316.7" y="89.6">Bay Trail-I Different--&gt; Pin BD5</text>
</g>
<g font-size="2.1" fill="#000040">
<text x="31" y="137.3">BOM_OP3</text>
<text x="43.2" y="137.3">7</text>
<text x="56.4" y="137.3">BOM_OP2</text>
<text x="68.6" y="137.3">7</text>
<text x="81.8" y="137.3">BOM_OP1</text>
<text x="94.1" y="137.3">7</text>
</g>
<g font-size="1.8" fill="#008000">
<text x="180.3" y="15.4">(VPCIESATA)</text>
<text x="180.3" y="17.7">(VPCIESATA)</text>
<text x="279.7" y="17.7">(VPCIESATA)</text>
<text x="279.7" y="15.4">(VPCIESATA)</text>
<text x="180.3" y="22.3">(VPCIESATA)</text>
<text x="279.7" y="22.3">(VPCIESATA)</text>
<text x="180.3" y="24.6">(VPCIESATA)</text>
<text x="180.3" y="29.3">(VPCIESATA)</text>
<text x="279.7" y="29.3">(VPCIESATA)</text>
<text x="279.7" y="24.6">(VPCIESATA)</text>
<text x="180.3" y="31.6">(VPCIESATA)</text>
<text x="279.7" y="31.6">(VPCIESATA)</text>
<text x="180.3" y="36.2">(VPCIESATA)</text>
<text x="180.3" y="38.5">(VPCIESATA)</text>
<text x="279.7" y="38.5">(VPCIESATA)</text>
<text x="279.7" y="36.2">(VPCIESATA)</text>
<text x="279.7" y="45.4">(VPCIESATA)</text>
<text x="279.7" y="43.1">(VPCIESATA)</text>
<text x="180.3" y="50.1">(+V1P8S)</text>
<text x="180.3" y="52.4">(+V1P8S)</text>
<text x="279.7" y="52.4">(VPCIESATA)</text>
<text x="279.7" y="50.1">(VPCIESATA)</text>
<text x="180.3" y="54.7">(+V1P8S)</text>
<text x="180.3" y="59.3">(+1.0V)</text>
<text x="279.7" y="59.3">(VPCIESATA)</text>
<text x="279.7" y="57">(VPCIESATA)</text>
<text x="180.3" y="61.6">(+1.0V)</text>
<text x="279.7" y="63.9">(VPCIESATA)</text>
<text x="182.6" y="68.6">(+V1P8S)</text>
<text x="279.7" y="66.2">(VPCIESATA)</text>
<text x="182.6" y="73.2">(+V1P8S)</text>
<text x="182.6" y="75.5">(+V1P8S)</text>
<text x="182.6" y="77.8">(+V1P8S)</text>
<text x="279.7" y="77.8">(+V1P8S) CLKREQ0_B R191</text>
<text x="182.6" y="80.1">(+V1P8S)</text>
<text x="182.6" y="82.4">(+V1P8S)</text>
<text x="279.7" y="82.4">(+V1P8S)</text>
<text x="279.7" y="80.1">(+V1P8S) CLKREQ1_B R190</text>
<text x="182.6" y="84.7">(+V1P8S)</text>
<text x="182.6" y="87">(+V1P8S)</text>
<text x="182.6" y="89.3">(+V1P8S)</text>
<text x="279.7" y="87">(+V1P8S)</text>
<text x="279.7" y="84.7">(+V1P8S)</text>
<text x="182.6" y="94">(+V1P8S)</text>
<text x="182.6" y="100.9">(+V1P8S)</text>
<text x="182.6" y="96.3">(+V1P8S)</text>
<text x="182.6" y="107.8">(+V1P8S)</text>
<text x="182.6" y="110.2">(+V1P8S)</text>
<text x="182.6" y="112.5">(+V1P8S)</text>
<text x="182.6" y="114.8">(+V1P8S)</text>
<text x="182.6" y="117.1">(+V1P8S)</text>
<text x="182.6" y="119.4">(+V1P8S)</text>
<text x="279.7" y="114.8">(VAUD)</text>
<text x="279.7" y="117.1">(VAUD)</text>
<text x="279.7" y="119.4">(VAUD)</text>
<text x="279.7" y="121.7">(VAUD)</text>
<text x="279.7" y="124">(VAUD)</text>
<text x="182.6" y="128.7">(+VCC3)</text>
<text x="182.6" y="131">(+VCC3)</text>
<text x="279.7" y="126.3">(VAUD)</text>
<text x="279.7" y="128.7">(VAUD)</text>
<text x="279.7" y="131">(+V1P8S)</text>
<text x="182.6" y="133.3">(+VCC3)</text>
<text x="182.6" y="135.6">(+VCC3)</text>
<text x="182.6" y="137.9">(+VCC3)</text>
<text x="279.7" y="135.6">(+V1P8S)</text>
<text x="279.7" y="137.9">(+V1P8S)</text>
<text x="182.6" y="142.5">(+VCC3)</text>
<text x="182.6" y="140.2">(+V1P8S)</text>
<text x="279.7" y="140.2">(+V1P8S)</text>
<text x="279.7" y="142.5">(+V1P8S)</text>
<text x="182.6" y="144.8">(+V1P8S)</text>
<text x="182.6" y="147.1">(+V1P8S)</text>
<text x="182.6" y="151.8">(+VCC3)</text>
<text x="279.7" y="161">(+V1P0S)</text>
</g>
<g font-size="1.6">
<text x="41.1" y="1.7">5</text>
<text x="118.8" y="1.7">4</text>
<text x="196.4" y="1.7">3</text>
<text x="274.1" y="1.7">2</text>
<text x="351.8" y="1.7">1</text>
<text x=".6" y="37.9">D</text>
<text x="391.2" y="37.9">D</text>
<text x=".6" y="106">C</text>
<text x="391.2" y="106">C</text>
<text x=".6" y="174.2">B</text>
<text x="391.2" y="174.2">B</text>
<text x=".6" y="242.4">A</text>
<text x="391.2" y="242.4">A</text>
<text x="41.1" y="276.8">5</text>
<text x="118.8" y="276.8">4</text>
<text x="196.4" y="276.8">3</text>
<text x="274.1" y="276.8">2</text>
<text x="351.8" y="276.8">1</text>
</g>
</svg>
